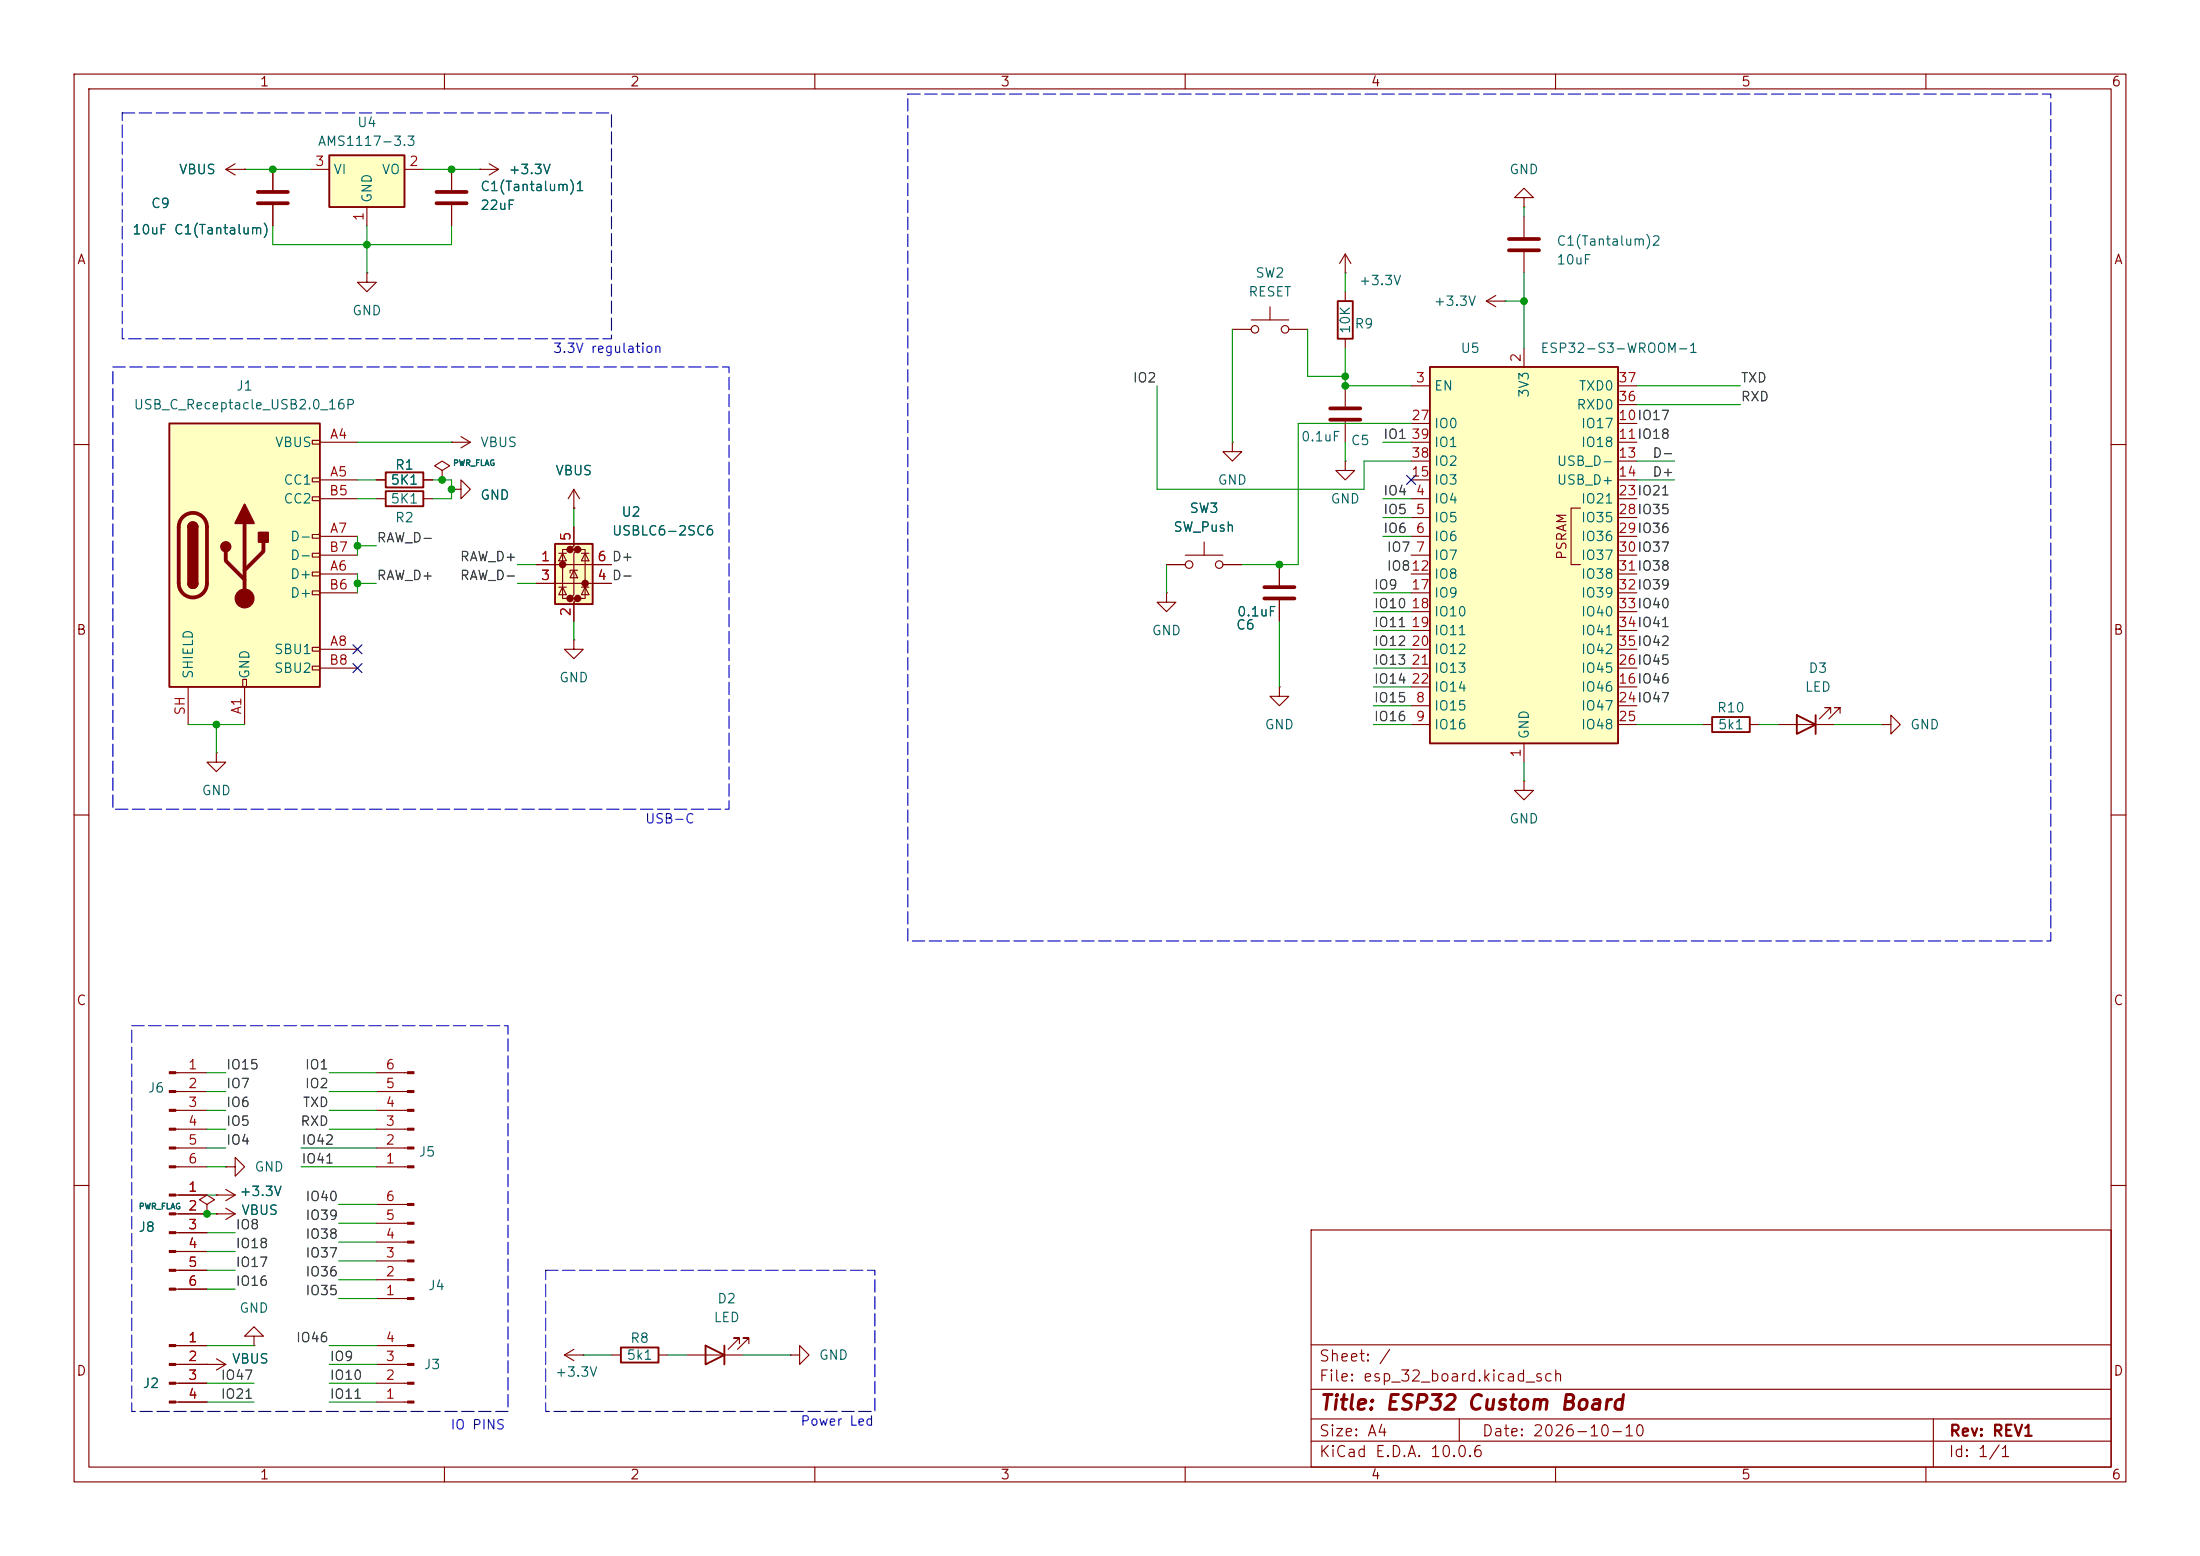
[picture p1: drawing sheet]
<svg xmlns="http://www.w3.org/2000/svg" width="297mm" height="210mm" viewBox="0 0 297 210" stroke-linecap="round" stroke-linejoin="round" font-family="sans-serif">
<g fill="none" stroke="#840000" stroke-width=".15">
<path d="M10 10h277v190h-277zM12 12h273v186h-273zM60 10v2M110 10v2M160 10v2M210 10v2M260 10v2M61 22.9v2.8M61 27.7v2.8M64.8 22.9h.1M64.8 22.9h2.5M66 22.1l1.3 .8"/>
<path d="M67.3 22.9l-1.3 .7M201.9 39.9l-1.2 .7M166.4 59.7v1.3h1.2l-1.2 1.2-1.3-1.2h1.3M166.4 59.7h.1M166.4 44.5h2.5M168.9 43.2h5.1M171.4 41.4v1.8M174 44.5h2.5M181.6 52.1v2.8M181.6 56.9v2.8M200.7 40.6l1.2 .8M200.7 40.6h2.5"/>
<path d="M203.2 40.6h.1M10 60h2M50.8 64.8h1.3M50.8 67.3h1.3M57.1 64.8h1.3M57.1 67.3h1.3M157.5 76.2h2.5M160 74.9h5.1M162.6 73.2v1.7M165.1 76.2h2.5M172.7 76.2v2.8M181.6 62.2v1.3h1.3l-1.3 1.3-1.3-1.3h1.3"/>
<path d="M181.6 62.2h.1M285 60h2M172.7 81v2.8M10 110h2M285 110h2M10 160h2M29.2 163.8h.1M29.2 163.8h2.5M30.5 163.1l1.2 .7M31.7 163.8l-1.2 .8M177 166h108v32h-108zM285 160h2"/>
<path d="M60 198v2M110 198v2M160 198v2M177 194.5h108M177 191.5h108M177 187.5h108M177 181.5h108M197 191.5v3M210 198v2M260 198v2M261 191.5v6.5"/>
<circle cx="169.4" cy="44.5" r=".51"/>
<circle cx="173.5" cy="44.5" r=".51"/>
<circle cx="160.5" cy="76.2" r=".51"/>
<circle cx="164.6" cy="76.2" r=".51"/>
</g>
<path d="M58.9 25.9h4.1M58.9 27.4h4.1M179.6 56.6h4M179.6 55.1h4M170.7 79.2h4.1M170.7 80.8h4.1" fill="none" stroke="#840000" stroke-width=".51"/>
<path d="M52.1 63.8h5v2h-5zM52.1 66.3h5v2h-5z" fill="none" stroke="#840000" stroke-width=".25"/>
<path d="M44.4 21h10.2v6.9h-10.2z" fill="#ffffc2"/>
<path d="M44.4 21h10.2v6.9h-10.2zM180.6 40.6h2v5.1h-2zM231.1 96.8h5.1v2h-5.1zM242.6 96.5l2.5 1.3-2.5 1.3zM245.1 96.5v2.6M83.8 181.9h5.1v2h-5.1zM95.2 181.6l2.6 1.3-2.6 1.3zM97.8 181.6v2.6" fill="none" stroke="#840000" stroke-width=".25"/>
<g fill="none" stroke="#840000" stroke-width=".15">
<path d="M30.5 22.9h2.5M30.5 22.9l1.2 .7M31.7 22.1l-1.2 .8M33 22.9h.1M36.8 22.9v2.8M36.8 27.7v2.8M41.9 22.9h2.5M49.5 36.8v1.3h1.3l-1.3 1.3-1.2-1.3h1.2M49.5 36.8h.1M49.5 27.9v2.6M54.6 22.9h2.5M181.6 36.8h.1"/>
<path d="M181.6 34.3v2.5M181.6 39.4v1.2M181.6 34.3l-.8 1.3M181.6 34.3l.8 1.3M205.7 26.7h1.3l-1.3-1.3-1.2 1.3h1.2v1.2M205.7 27.9h.1M205.7 29.2v2.8M205.7 34v2.8M61 59.7h.1M61 59.7h2.5M62.2 58.9l1.3 .8M63.5 59.7l-1.3 .8"/>
<path d="M181.6 45.7v1.3M59.7 63.5l1-.6-1-.7-1 .7 1 .6v1.3M59.7 64.8h.1M61 66h1.2v-1.2l1.3 1.2-1.3 1.3v-1.3M61 66h.1M77.5 68.6h.1M77.5 66l-.8 1.3M77.5 66l.7 1.3M77.5 66v2.6M229.9 97.8h1.2M236.2 97.8h1.3M240 97.8h7.6"/>
<path d="M247.1 96.3v-.8h-.7h.7l-1.5 1.5M248.4 96.3v-.8h-.8h.8l-1.5 1.5M23.7 144.8h4.2M23.7 147.3h4.2M23.7 149.9h4.2M23.7 152.4h4.2M23.7 154.9h4.2M23.7 157.5h4.2M30.5 157.5h1.2v-1.3l1.3 1.3-1.3 1.3v-1.3M30.5 157.5h.1M50.8 144.8h4.2M50.8 147.3h4.2"/>
<path d="M50.8 149.9h4.2M50.8 152.4h4.2M50.8 154.9h4.2M50.8 157.5h4.2M23.7 161.3h4.2M23.7 163.8h4.2M23.7 166.4h4.2M23.7 168.9h4.2M23.7 171.5h4.2M23.7 174h4.2M27.9 162.6l1.1-.7-1.1-.6-1 .6 1 .7v1.2M27.9 163.8h.1"/>
<path d="M29.2 161.3h.1M29.2 161.3h2.5M30.5 160.5l1.2 .8M31.7 161.3l-1.2 .8M50.8 175.3h4.2M50.8 172.7h4.2M50.8 170.2h4.2M50.8 167.6h4.2M50.8 165.1h4.2M50.8 162.6h4.2M23.7 181.6h4.2M23.7 184.2h6.8"/>
<path d="M23.7 186.7h4.2M23.7 189.2h4.2M27.9 184.2h.1M29.2 183.4l1.3 .8M30.5 184.2l-1.3 .7M34.3 180.3h1.3l-1.3-1.2-1.3 1.2h1.3v1.3M34.3 181.6h.1M50.8 181.6h4.2M50.8 184.2h4.2M50.8 186.7h4.2M50.8 189.2h4.2M76.2 182.9h2.5"/>
<path d="M76.2 182.9l1.3 .7M77.5 182.1l-1.3 .8M78.7 182.9h.1M82.5 182.9h1.3M88.9 182.9h1.3M92.7 182.9h7.6M99.8 181.4v-.8h-.7h.7l-1.5 1.5M101.1 181.4v-.8h-.8h.8l-1.5 1.5M106.7 182.9h1.2v-1.3l1.3 1.3-1.3 1.3v-1.3M106.7 182.9h.1"/>
</g>
<g fill="#840000" stroke="#840000" stroke-width=".15">
<path d="M22.9 181.5h.8v.2h-.8z"/>
<path d="M22.9 184h.8v.3h-.8z"/>
<path d="M22.9 186.6h.8v.2h-.8z"/>
<path d="M22.9 189.1h.8v.3h-.8z"/>
<path d="M22.9 161.2h.8v.2h-.8z"/>
<path d="M22.9 163.7h.8v.3h-.8z"/>
<path d="M22.9 166.2h.8v.3h-.8z"/>
<path d="M22.9 168.8h.8v.2h-.8z"/>
<path d="M22.9 171.3h.8v.3h-.8z"/>
<path d="M22.9 173.9h.8v.2h-.8z"/>
<path d="M22.9 144.7h.8v.2h-.8z"/>
<path d="M22.9 147.2h.8v.2h-.8z"/>
<path d="M22.9 149.7h.8v.3h-.8z"/>
<path d="M22.9 152.3h.8v.2h-.8z"/>
<path d="M22.9 154.8h.8v.3h-.8z"/>
<path d="M22.9 157.4h.8v.2h-.8z"/>
<path d="M55 175.1h.9v.3h-.9z"/>
<path d="M55 172.6h.9v.2h-.9z"/>
<path d="M55 170.1h.9v.2h-.9z"/>
<path d="M55 167.5h.9v.3h-.9z"/>
<path d="M55 165h.9v.2h-.9z"/>
<path d="M55 162.4h.9v.3h-.9z"/>
<path d="M55 157.4h.9v.2h-.9z"/>
<path d="M55 154.8h.9v.3h-.9z"/>
<path d="M55 152.3h.9v.2h-.9z"/>
<path d="M55 149.7h.9v.3h-.9z"/>
<path d="M55 147.2h.9v.2h-.9z"/>
<path d="M55 144.7h.9v.2h-.9z"/>
<path d="M55 189.1h.9v.3h-.9z"/>
<path d="M55 186.6h.9v.2h-.9z"/>
<path d="M55 184h.9v.3h-.9z"/>
<path d="M55 181.5h.9v.2h-.9z"/>
</g>
<path d="M34.8 25.9h4.1M34.8 27.4h4.1M203.7 32.3h4.1M203.7 33.8h4.1" fill="none" stroke="#840000" stroke-width=".51"/>
<path d="M193 49.5h25.4v50.8h-25.4z" fill="#ffffc2"/>
<path d="M193 49.5h25.4v50.8h-25.4z" fill="none" stroke="#840000" stroke-width=".25"/>
<g fill="none" stroke="#840000" stroke-width=".15">
<path d="M190.5 52.1h2.5M190.5 57.2h2.5M190.5 59.7h2.5M205.7 47v2.5M218.4 52.1h2.6M218.4 57.2h2.6M218.4 59.7h2.6M218.4 54.6h2.6M190.5 67.3h2.5M190.5 69.9h2.5M190.5 72.4h2.5M190.5 74.9h2.5"/>
<path d="M190.5 77.5h2.5M190.5 62.2h2.5M190.5 64.8h2.5M213.4 68.6h-1.3v7.6h1.3M218.4 67.3h2.6M218.4 69.9h2.6M218.4 72.4h2.6M218.4 74.9h2.6M218.4 77.5h2.6M218.4 62.2h2.6M218.4 64.8h2.6M190.5 95.3h2.5"/>
<path d="M190.5 97.8h2.5M190.5 92.7h2.5M190.5 80h2.5M190.5 82.6h2.5M190.5 85.1h2.5M190.5 87.6h2.5M190.5 90.2h2.5M218.4 95.3h2.6M218.4 97.8h2.6M218.4 92.7h2.6M218.4 80h2.6M218.4 82.6h2.6"/>
<path d="M218.4 85.1h2.6M218.4 87.6h2.6M218.4 90.2h2.6M254 97.8h1.3v-1.3l1.2 1.3-1.2 1.3v-1.3M254 97.8h.1M29.2 101.6v1.3h1.3l-1.3 1.2-1.3-1.2h1.3M29.2 101.6h.1M205.7 100.3v2.6"/>
</g>
<path d="M22.9 57.2h20.3v35.5h-20.3z" fill="#ffffc2"/>
<g fill="none" stroke="#840000" stroke-width=".15">
<path d="M42.2 59.4h1v.5h-1zM43.2 59.7h5.1M42.2 64.5h1v.5h-1zM42.2 67.1h1v.5h-1zM42.2 72.1h1v.5h-1zM42.2 74.7h1v.5h-1zM42.2 77.2h1v.5h-1zM42.2 79.8h1v.5h-1zM43.2 64.8h5.1M43.2 77.5h5.1M43.2 72.4h5.1M43.2 67.3h5.1"/>
<path d="M43.2 74.9h5.1M25.4 92.7v5.1M32.8 91.7h.5v1h-.5zM33 92.7v5.1M42.2 87.4h1v.5h-1zM42.2 89.9h1v.5h-1zM43.2 87.6h5.1M43.2 80h5.1M43.2 90.2h5.1M77.5 86.4v1.2h1.2l-1.2 1.3-1.3-1.3h1.3M77.5 86.4h.1"/>
</g>
<path d="M22.9 57.2h20.3v35.5h-20.3zM25.4 71.1a.64 .64 0 0 1 .6-.6 .64 .64 0 0 1 .7 .6M25.4 78.7a.64 .64 0 0 0 .6 .7 .64 .64 0 0 0 .7-.7" fill="none" stroke="#840000" stroke-width=".25"/>
<path d="M24.7 69.8a1.9 1.9 0 0 1 2.1-.4 1.9 1.9 0 0 1 1.1 1.7v7.6a1.91 1.91 0 0 1-1.9 1.9 1.91 1.91 0 0 1-1.9-1.9v-7.6a1.9 1.9 0 0 1 .6-1.3zM30.5 74.4v1.3l2.5 2.5M33 70.6v10.2M35.6 73.2v1.2l-2.6 2.6" fill="none" stroke="#840000" stroke-width=".51"/>
<g fill="#840000" stroke="#840000" stroke-width=".25">
<path d="M25.4 71.1h1.3v7.6h-1.3z"/>
<path d="M25.6 70.7a.64 .64 0 0 1 .7-.2 .64 .64 0 0 1 .4 .6h-1.3z"/>
<path d="M25.4 78.7h1.3a.64 .64 0 0 1-.7 .7 .64 .64 0 0 1-.6-.7z"/>
<path d="M33 68.1l1.3 2.5h-2.6z"/>
<path d="M34.9 71.9h1.3v1.3h-1.3z"/>
<circle cx="30.5" cy="73.8" r=".63"/>
</g>
<circle cx="33" cy="80.8" r="1.27" fill="#840000" stroke="#840000" stroke-width=".15"/>
<path d="M74.9 73.4h5.1v8.1h-5.1z" fill="#ffffc2"/>
<g fill="#840000" stroke="#840000" stroke-width=".51">
<circle cx="75.9" cy="76.2" r=".25"/>
<circle cx="77" cy="74.2" r=".25"/>
<circle cx="77" cy="80.8" r=".25"/>
<circle cx="78" cy="74.2" r=".25"/>
<circle cx="78" cy="80.8" r=".25"/>
<circle cx="79" cy="78.7" r=".25"/>
</g>
<g fill="none" stroke="#840000" stroke-width=".15">
<path d="M33 22.9h.1M36.8 22.9v2.8M36.8 27.7v2.8M61 22.9v2.8M61 27.7v2.8M64.8 22.9h.1M50.8 64.8h1.3M57.1 64.8h1.3M59.7 64.8h.1M61 66h.1M72.4 76.2h10.1M72.4 78.7h10.1"/>
<path d="M75.4 79.2h1.1M75.4 74.7h1.1M75.9 74.7l.6 1h-1.1zM75.9 79.2l.6 1.1h-1.1zM77 74.2h-1.1v6.6h1.1M77.5 71.1v2.6l-.5 .5h1l-.5 .5v5.6l-.5 .5h1l-.5 .5v2.5M77.5 77l.5 1h-1zM77.5 68.6h.1M78 77h-1v.3M78 74.2h1v6.6h-1M78.5 79.2h1M78.5 74.7h1"/>
<path d="M79 74.7l.5 1h-1zM79 79.2l.5 1.1h-1zM157.5 76.2h2.5M165.1 76.2h2.5M172.7 76.2v2.8M157.5 80v1.3h1.2l-1.2 1.3-1.3-1.3h1.3M157.5 80h.1M172.7 92.7v1.3h1.3l-1.3 1.3-1.3-1.3h1.3M172.7 92.7h.1M172.7 81v2.8M205.7 105.4v1.3h1.3l-1.3 1.3-1.2-1.3h1.2M205.7 105.4h.1"/>
<path d="M24.1 161.3h3.8M24.1 163.8h3.8M24.1 166.4h3.8M24.1 168.9h3.8M24.1 171.5h3.8M24.1 174h3.8M27.9 163.8h.1M29.2 161.3h.1M29.2 163.8h.1M24.1 181.6h3.8M24.1 184.2h3.8M24.1 186.7h3.8"/>
<path d="M24.1 189.2h3.8M27.9 184.2h.1"/>
</g>
<path d="M74.9 73.4h5.1v8.1h-5.1z" fill="none" stroke="#840000" stroke-width=".25"/>
<g fill="none" stroke="#009600" stroke-width=".15">
<path d="M33 22.9h8.9M36.8 30.5v2.5h24.2v-2.5M49.5 30.5v6.3M57.1 22.9h7.7M181.6 36.8v2.6M205.7 27.9v1.3M205.7 36.8v10.2M48.3 59.7h12.7M156.2 52.1v13.9h27.9v-3.8h6.4M166.4 44.5v15.2M176.5 44.5v6.3h5.1M181.6 47v5.1h8.9"/>
<path d="M181.6 59.7v2.5M186.7 59.7h3.8M190.5 57.2h-15.2v19h-7.7M203.2 40.6h2.5M221 52.1h13.9M221 54.6h13.9M48.3 73.7h2.5M48.3 72.4v2.5M48.3 77.5v2.5M48.3 78.7h2.5M48.3 64.8h2.5M48.3 67.3h2.5"/>
<path d="M58.4 64.8h2.6v2.5h-2.6M69.8 78.7h2.6M69.8 76.2h2.6M77.5 68.6v2.5M157.5 76.2v3.8M186.7 67.3h3.8M186.7 72.4h3.8M186.7 69.9h3.8M221 64.8h5.1M221 62.2h5.1M25.4 97.8h7.6M29.2 97.8v3.8"/>
<path d="M77.5 83.8v2.6M172.7 83.8v8.9M185.4 97.8h5.1M185.4 87.6h5.1M185.4 80h5.1M185.4 82.6h5.1M185.4 85.1h5.1M185.4 92.7h5.1M185.4 95.3h5.1M185.4 90.2h5.1M221 97.8h8.9M237.5 97.8h2.5"/>
<path d="M247.6 97.8h6.4M205.7 102.9v2.5M27.9 152.4h2.6M27.9 154.9h2.6M27.9 157.5h2.6M27.9 147.3h2.6M27.9 149.9h2.6M27.9 144.8h2.6M40.6 154.9h10.2M40.6 157.5h10.2M44.4 152.4h6.4M44.4 147.3h6.4"/>
<path d="M44.4 149.9h6.4M44.4 144.8h6.4M27.9 168.9h3.8M27.9 171.5h3.8M27.9 163.8h1.3M27.9 166.4h3.8M27.9 161.3h1.3M27.9 174h3.8M45.7 175.3h5.1M45.7 170.2h5.1M45.7 167.6h5.1M45.7 162.6h5.1"/>
<path d="M45.7 172.7h5.1M45.7 165.1h5.1M27.9 186.7h6.4M27.9 189.2h6.4M27.9 181.6h6.4M44.4 186.7h6.4M44.4 189.2h6.4M44.4 184.2h6.4M44.4 181.6h6.4M78.7 182.9h3.8M90.2 182.9h2.5M100.3 182.9h6.4"/>
</g>
<path d="M189.9 64.2l1.2 1.2M191.1 64.2l-1.2 1.2M47.7 89.6l1.2 1.2M47.7 87l1.2 1.2M48.9 89.6l-1.2 1.2M48.9 87l-1.2 1.2" fill="none" stroke="#000084" stroke-width=".15"/>
<path d="M16.5 15.2h66v30.5h-66zM122.6 12.7h154.3v114.3h-154.3zM15.2 49.5h83.2v59.7h-83.2zM17.8 138.4h50.8v52.1h-50.8zM73.7 171.5h44.4v19h-44.4z" fill="none" stroke="#0000c2" stroke-width=".15" stroke-dasharray="1.7 .6"/>
<g fill="#009600" stroke="#009600" stroke-width=".14">
<circle cx="48.3" cy="73.7" r=".46"/>
<circle cx="48.3" cy="78.7" r=".46"/>
<circle cx="29.2" cy="97.8" r=".46"/>
<circle cx="27.9" cy="163.8" r=".46"/>
<circle cx="36.8" cy="22.9" r=".46"/>
<circle cx="61" cy="66" r=".46"/>
<circle cx="61" cy="22.9" r=".46"/>
<circle cx="49.5" cy="33" r=".46"/>
<circle cx="181.6" cy="52.1" r=".46"/>
<circle cx="172.7" cy="76.2" r=".46"/>
<circle cx="59.7" cy="64.8" r=".46"/>
<circle cx="181.6" cy="50.8" r=".46"/>
<circle cx="205.7" cy="40.6" r=".46"/>
</g>
<text font-size="2" fill="#840000" x="178" y="190.8">Title: ESP32 Custom Board</text>
<g font-size="1.5" fill="#840000">
<text x="178" y="184.1">Sheet: /</text>
<text x="178" y="186.8">File: esp_32_board.kicad_sch</text>
<text x="178" y="197">KiCad E.D.A. 10.0.6</text>
<text x="178" y="194.2">Size: A4</text>
<text x="200" y="194.2">Date: 2026-10-10</text>
<text x="263" y="197">Id: 1/1</text>
<text x="263" y="194.2">Rev: REV1</text>
</g>
<g font-size="1.3" fill="#840000">
<text x="35" y="12">1</text>
<text x="85" y="12">2</text>
<text x="135" y="12">3</text>
<text x="185" y="12">4</text>
<text x="235" y="12">5</text>
<text x="285" y="12">6</text>
<text x="10.3" y="36">A</text>
<text x="285.3" y="36">A</text>
<text x="211.8" y="75.7" transform="rotate(-90 211.8 75.7)">PSRAM</text>
<text x="10.2" y="86">B</text>
<text x="285.2" y="86">B</text>
<text x="10.2" y="136">C</text>
<text x="285.2" y="136">C</text>
<text x="10.2" y="186">D</text>
<text x="285.2" y="186">D</text>
<text x="35" y="200">1</text>
<text x="85" y="200">2</text>
<text x="135" y="200">3</text>
<text x="185" y="200">4</text>
<text x="235" y="200">5</text>
<text x="285" y="200">6</text>
</g>
<g font-size="1.3" fill="#006464">
<text x="48.1" y="17.5">U4</text>
<text x="24.1" y="23.8">VBUS</text>
<text x="42.8" y="20">AMS1117-3.3</text>
<text x="44.9" y="23.8">VI</text>
<text x="51.5" y="23.8">VO</text>
<text x="68.6" y="23.8">+3.3V</text>
<text x="203.7" y="23.8">GND</text>
<text x="20.3" y="28.4">C9</text>
<text x="50.5" y="27.5" transform="rotate(-90 50.5 27.5)">GND</text>
<text x="64.8" y="26.1">C1(Tantalum)1</text>
<text x="64.8" y="28.6">22uF</text>
<text x="17.8" y="32">10uF C1(Tantalum)</text>
<text x="210" y="33.5">C1(Tantalum)2</text>
<text x="168.5" y="40.3">RESET</text>
<text x="169.4" y="37.8">SW2</text>
<text x="183.4" y="38.8">+3.3V</text>
<text x="193.5" y="41.6">+3.3V</text>
<text x="210" y="36">10uF</text>
<text x="47.5" y="42.9">GND</text>
<text x="182.6" y="45.2" transform="rotate(-90 182.6 45.2)">10K</text>
<text x="182.8" y="44.7">R9</text>
<text x="197.1" y="48">U5</text>
<text x="207.9" y="48">ESP32-S3-WROOM-1</text>
<text x="31.8" y="53">J1</text>
<text x="193.5" y="53">EN</text>
<text x="206.7" y="53.8" transform="rotate(-90 206.7 53.8)">3V3</text>
<text x="213" y="53">TXD0</text>
<text x="18" y="55.6">USB_C_Receptacle_USB2.0_16P</text>
<text x="175.6" y="59.9">0.1uF</text>
<text x="193.5" y="58.1">IO0</text>
<text x="212.7" y="55.6">RXD0</text>
<text x="213.4" y="58.1">IO17</text>
<text x="37" y="60.7">VBUS</text>
<text x="38.2" y="65.7">CC1</text>
<text x="52.6" y="65.7">5K1</text>
<text x="53.2" y="63.7">R1</text>
<text x="64.8" y="60.7">VBUS</text>
<text x="74.9" y="64.5">VBUS</text>
<text x="164.3" y="65.7">GND</text>
<text x="182.3" y="60.4">C5</text>
<text x="193.5" y="65.7">IO3</text>
<text x="193.5" y="63.2">IO2</text>
<text x="193.5" y="60.7">IO1</text>
<text x="210.1" y="63.2">USB_D-</text>
<text x="210.1" y="65.7">USB_D+</text>
<text x="213.4" y="60.7">IO18</text>
<text x="38.2" y="68.3">CC2</text>
<text x="52.6" y="68.3">5K1</text>
<text x="53.2" y="70.8">R2</text>
<text x="64.8" y="67.8">GND</text>
<text x="83.8" y="70.1">U2</text>
<text x="160.5" y="69.5">SW3</text>
<text x="179.5" y="68.3">GND</text>
<text x="193.5" y="68.3">IO4</text>
<text x="193.5" y="70.8">IO5</text>
<text x="213.4" y="68.3">IO21</text>
<text x="213.4" y="70.8">IO35</text>
<text x="39.1" y="73.4">D-</text>
<text x="39.1" y="75.9">D-</text>
<text x="82.5" y="72.6">USBLC6-2SC6</text>
<text x="158.3" y="72.1">SW_Push</text>
<text x="193.5" y="73.4">IO6</text>
<text x="193.5" y="75.9">IO7</text>
<text x="213.4" y="73.4">IO36</text>
<text x="213.4" y="75.9">IO37</text>
<text x="39.1" y="78.4">D+</text>
<text x="39.1" y="81">D+</text>
<text x="166.9" y="83.5">0.1uF</text>
<text x="193.5" y="78.4">IO8</text>
<text x="193.5" y="81">IO9</text>
<text x="193.5" y="83.5">IO10</text>
<text x="213.4" y="78.4">IO38</text>
<text x="213.4" y="81">IO39</text>
<text x="213.4" y="83.5">IO40</text>
<text x="36.9" y="88.6">SBU1</text>
<text x="155.4" y="86.1">GND</text>
<text x="166.8" y="85.3">C6</text>
<text x="193.5" y="86.1">IO11</text>
<text x="193.5" y="88.6">IO12</text>
<text x="213.4" y="86.1">IO41</text>
<text x="213.4" y="88.6">IO42</text>
<text x="26.4" y="91.7" transform="rotate(-90 26.4 91.7)">SHIELD</text>
<text x="34" y="91.7" transform="rotate(-90 34 91.7)">GND</text>
<text x="36.9" y="91.1">SBU2</text>
<text x="75.4" y="92.4">GND</text>
<text x="193.5" y="91.1">IO13</text>
<text x="193.5" y="93.7">IO14</text>
<text x="213.4" y="93.7">IO46</text>
<text x="213.4" y="91.1">IO45</text>
<text x="243.6" y="93.7">LED</text>
<text x="244.1" y="91.1">D3</text>
<text x="170.7" y="98.8">GND</text>
<text x="193.5" y="96.2">IO15</text>
<text x="193.5" y="98.8">IO16</text>
<text x="206.7" y="99.8" transform="rotate(-90 206.7 99.8)">GND</text>
<text x="213.4" y="96.2">IO47</text>
<text x="213.4" y="98.8">IO48</text>
<text x="231.7" y="96.5">R10</text>
<text x="231.8" y="98.8">5k1</text>
<text x="257.8" y="98.8">GND</text>
<text x="27.1" y="107.6">GND</text>
<text x="203.7" y="111.5">GND</text>
<text x="19.9" y="147.8">J6</text>
<text x="32.2" y="161.7">+3.3V</text>
<text x="34.3" y="158.4">GND</text>
<text x="56.4" y="156.4">J5</text>
<text x="18.6" y="166.6">J8</text>
<text x="32.5" y="164.3">VBUS</text>
<text x="32.2" y="177.5">GND</text>
<text x="57.7" y="174.4">J4</text>
<text x="96.3" y="178.8">LED</text>
<text x="96.7" y="176.2">D2</text>
<text x="31.2" y="184.4">VBUS</text>
<text x="57.1" y="185.1">J3</text>
<text x="84.5" y="183.8">5k1</text>
<text x="85" y="181.6">R8</text>
<text x="110.5" y="183.8">GND</text>
<text x="19.2" y="187.7">J2</text>
<text x="74.8" y="186.1">+3.3V</text>
</g>
<g font-size="1.3" fill="#a90000">
<text x="42.4" y="22.7">3</text>
<text x="55.1" y="22.7">2</text>
<text x="49.4" y="29.9" transform="rotate(-90 49.4 29.9)">1</text>
<text x="191" y="51.9">3</text>
<text x="205.6" y="49" transform="rotate(-90 205.6 49)">2</text>
<text x="218.4" y="51.9">37</text>
<text x="44.4" y="59.6">A4</text>
<text x="190.4" y="57">27</text>
<text x="190.4" y="59.6">39</text>
<text x="218.4" y="57">10IO17</text>
<text x="218.4" y="59.6">11IO18</text>
<text x="218.4" y="54.5">36</text>
<text x="44.4" y="64.6">A5</text>
<text x="190.4" y="64.6">15</text>
<text x="190.4" y="62.1">38</text>
<text x="218.4" y="62.1">13</text>
<text x="218.4" y="64.6">14</text>
<text x="44.4" y="67.2">B5</text>
<text x="191" y="67.2">4</text>
<text x="191" y="69.7">5</text>
<text x="218.4" y="67.2">23IO21</text>
<text x="218.4" y="69.7">28IO35</text>
<text x="44.4" y="74.8">B7</text>
<text x="44.4" y="77.3">A6</text>
<text x="44.4" y="72.3">A7</text>
<text x="72.9" y="76.1">1</text>
<text x="77.3" y="73.1" transform="rotate(-90 77.3 73.1)">5</text>
<text x="80.5" y="76.1">6 D+</text>
<text x="80.5" y="76.1">6</text>
<text x="191" y="72.3">6</text>
<text x="191" y="74.8">7</text>
<text x="218.4" y="72.3">29IO36</text>
<text x="218.4" y="74.8">30IO37</text>
<text x="218.4" y="77.3">31IO38</text>
<text x="44.4" y="79.9">B6</text>
<text x="72.9" y="78.6">3</text>
<text x="77.3" y="83.3" transform="rotate(-90 77.3 83.3)">2</text>
<text x="80.5" y="78.6">4 D-</text>
<text x="80.5" y="78.6">4</text>
<text x="190.4" y="79.9">17</text>
<text x="190.4" y="82.4">18</text>
<text x="218.4" y="79.9">32IO39</text>
<text x="218.4" y="82.4">33IO40</text>
<text x="44.4" y="87.5">A8</text>
<text x="190.4" y="85">19</text>
<text x="190.4" y="87.5">20</text>
<text x="218.4" y="85">34IO41</text>
<text x="218.4" y="87.5">35IO42</text>
<text x="44.4" y="90">B8</text>
<text x="190.4" y="90">21</text>
<text x="190.4" y="92.6">22</text>
<text x="191" y="95.1">8</text>
<text x="218.4" y="92.6">16IO46</text>
<text x="218.4" y="95.1">24IO47</text>
<text x="218.4" y="90">26IO45</text>
<text x="25.3" y="96.6" transform="rotate(-90 25.3 96.6)">SH</text>
<text x="32.9" y="96.5" transform="rotate(-90 32.9 96.5)">A1</text>
<text x="191" y="97.7">9</text>
<text x="218.4" y="97.7">25</text>
<text x="205.6" y="102.3" transform="rotate(-90 205.6 102.3)">1</text>
<text x="25.3" y="144.6">1</text>
<text x="25.3" y="147.2">2</text>
<text x="25.3" y="149.7">3</text>
<text x="52" y="149.7">4</text>
<text x="52" y="147.2">5</text>
<text x="52" y="144.6">6</text>
<text x="25.3" y="152.3">4</text>
<text x="25.3" y="154.8">5</text>
<text x="52" y="154.8">2</text>
<text x="52" y="152.3">3</text>
<text x="25.3" y="161.2">1</text>
<text x="25.3" y="157.3">6</text>
<text x="52" y="157.3">1</text>
<text x="25.3" y="163.7">2</text>
<text x="25.3" y="166.2">3</text>
<text x="52" y="167.5">4</text>
<text x="52" y="165">5</text>
<text x="52" y="162.4">6</text>
<text x="25.3" y="168.8">4</text>
<text x="25.3" y="171.3">5</text>
<text x="25.3" y="173.9">6</text>
<text x="52" y="172.6">2</text>
<text x="52" y="170">3</text>
<text x="52" y="175.1">1</text>
<text x="25.3" y="181.5">1</text>
<text x="25.3" y="184">2</text>
<text x="52" y="184">3</text>
<text x="52" y="181.5">4</text>
<text x="25.3" y="186.6">3</text>
<text x="25.3" y="189.1">4</text>
<text x="52" y="189.1">1</text>
<text x="52" y="186.6">2</text>
</g>
<g font-size="1.3" fill="#0000c2">
<text x="74.6" y="48">3.3V regulation</text>
<text x="87" y="111.5">USB-C</text>
<text x="60.7" y="193.2">IO PINS</text>
<text x="108" y="192.7">Power Led</text>
</g>
<g font-size="1.3" fill="#0f0f0f">
<text x="152.8" y="51.9">IO2</text>
<text x="234.9" y="51.9">TXD</text>
<text x="186.7" y="59.6">IO1</text>
<text x="234.9" y="54.5">RXD</text>
<text x="223" y="62.1">D-</text>
<text x="223" y="64.6">D+</text>
<text x="186.7" y="69.7">IO5</text>
<text x="186.7" y="67.2">IO4</text>
<text x="50.8" y="73.5">RAW_D-</text>
<text x="62" y="76.1">RAW_D+</text>
<text x="186.7" y="72.3">IO6</text>
<text x="187.1" y="77.3">IO812</text>
<text x="187.1" y="74.8">IO7</text>
<text x="50.8" y="78.6">RAW_D+</text>
<text x="62" y="78.6">RAW_D-</text>
<text x="185.4" y="82.4">IO10</text>
<text x="185.4" y="79.9">IO9</text>
<text x="185.4" y="87.5">IO12</text>
<text x="185.4" y="85">IO11</text>
<text x="185.4" y="95.1">IO15</text>
<text x="185.4" y="92.6">IO14</text>
<text x="185.4" y="90">IO13</text>
<text x="185.4" y="97.7">IO16</text>
<text x="30.5" y="149.7">IO6</text>
<text x="30.5" y="147.2">IO7</text>
<text x="30.5" y="144.7">IO15</text>
<text x="40.8" y="149.7">TXD</text>
<text x="41.1" y="147.2">IO2</text>
<text x="41.1" y="144.7">IO1</text>
<text x="30.5" y="154.8">IO4</text>
<text x="30.5" y="152.3">IO5</text>
<text x="40.5" y="152.3">RXD</text>
<text x="40.6" y="154.8">IO42</text>
<text x="40.6" y="157.4">IO41</text>
<text x="31.7" y="166.2">IO8</text>
<text x="41.1" y="162.4">IO40</text>
<text x="41.1" y="167.5">IO38</text>
<text x="41.1" y="165">IO39</text>
<text x="31.7" y="173.9">IO16</text>
<text x="31.7" y="168.8">IO18</text>
<text x="31.7" y="171.3">IO17</text>
<text x="41.1" y="170.1">IO37</text>
<text x="41.1" y="172.6">IO36</text>
<text x="41.1" y="175.1">IO35</text>
<text x="39.9" y="181.5">IO46</text>
<text x="44.4" y="184">IO9</text>
<text x="29.7" y="186.6">IO47</text>
<text x="29.7" y="189.1">IO21</text>
<text x="44.4" y="189.1">IO11</text>
<text x="44.4" y="186.6">IO10</text>
</g>
<g font-size=".8" fill="#006464">
<text x="61.1" y="63.1">PWR_FLAG</text>
<text x="18.7" y="163.4">PWR_FLAG</text>
</g>
</svg>
